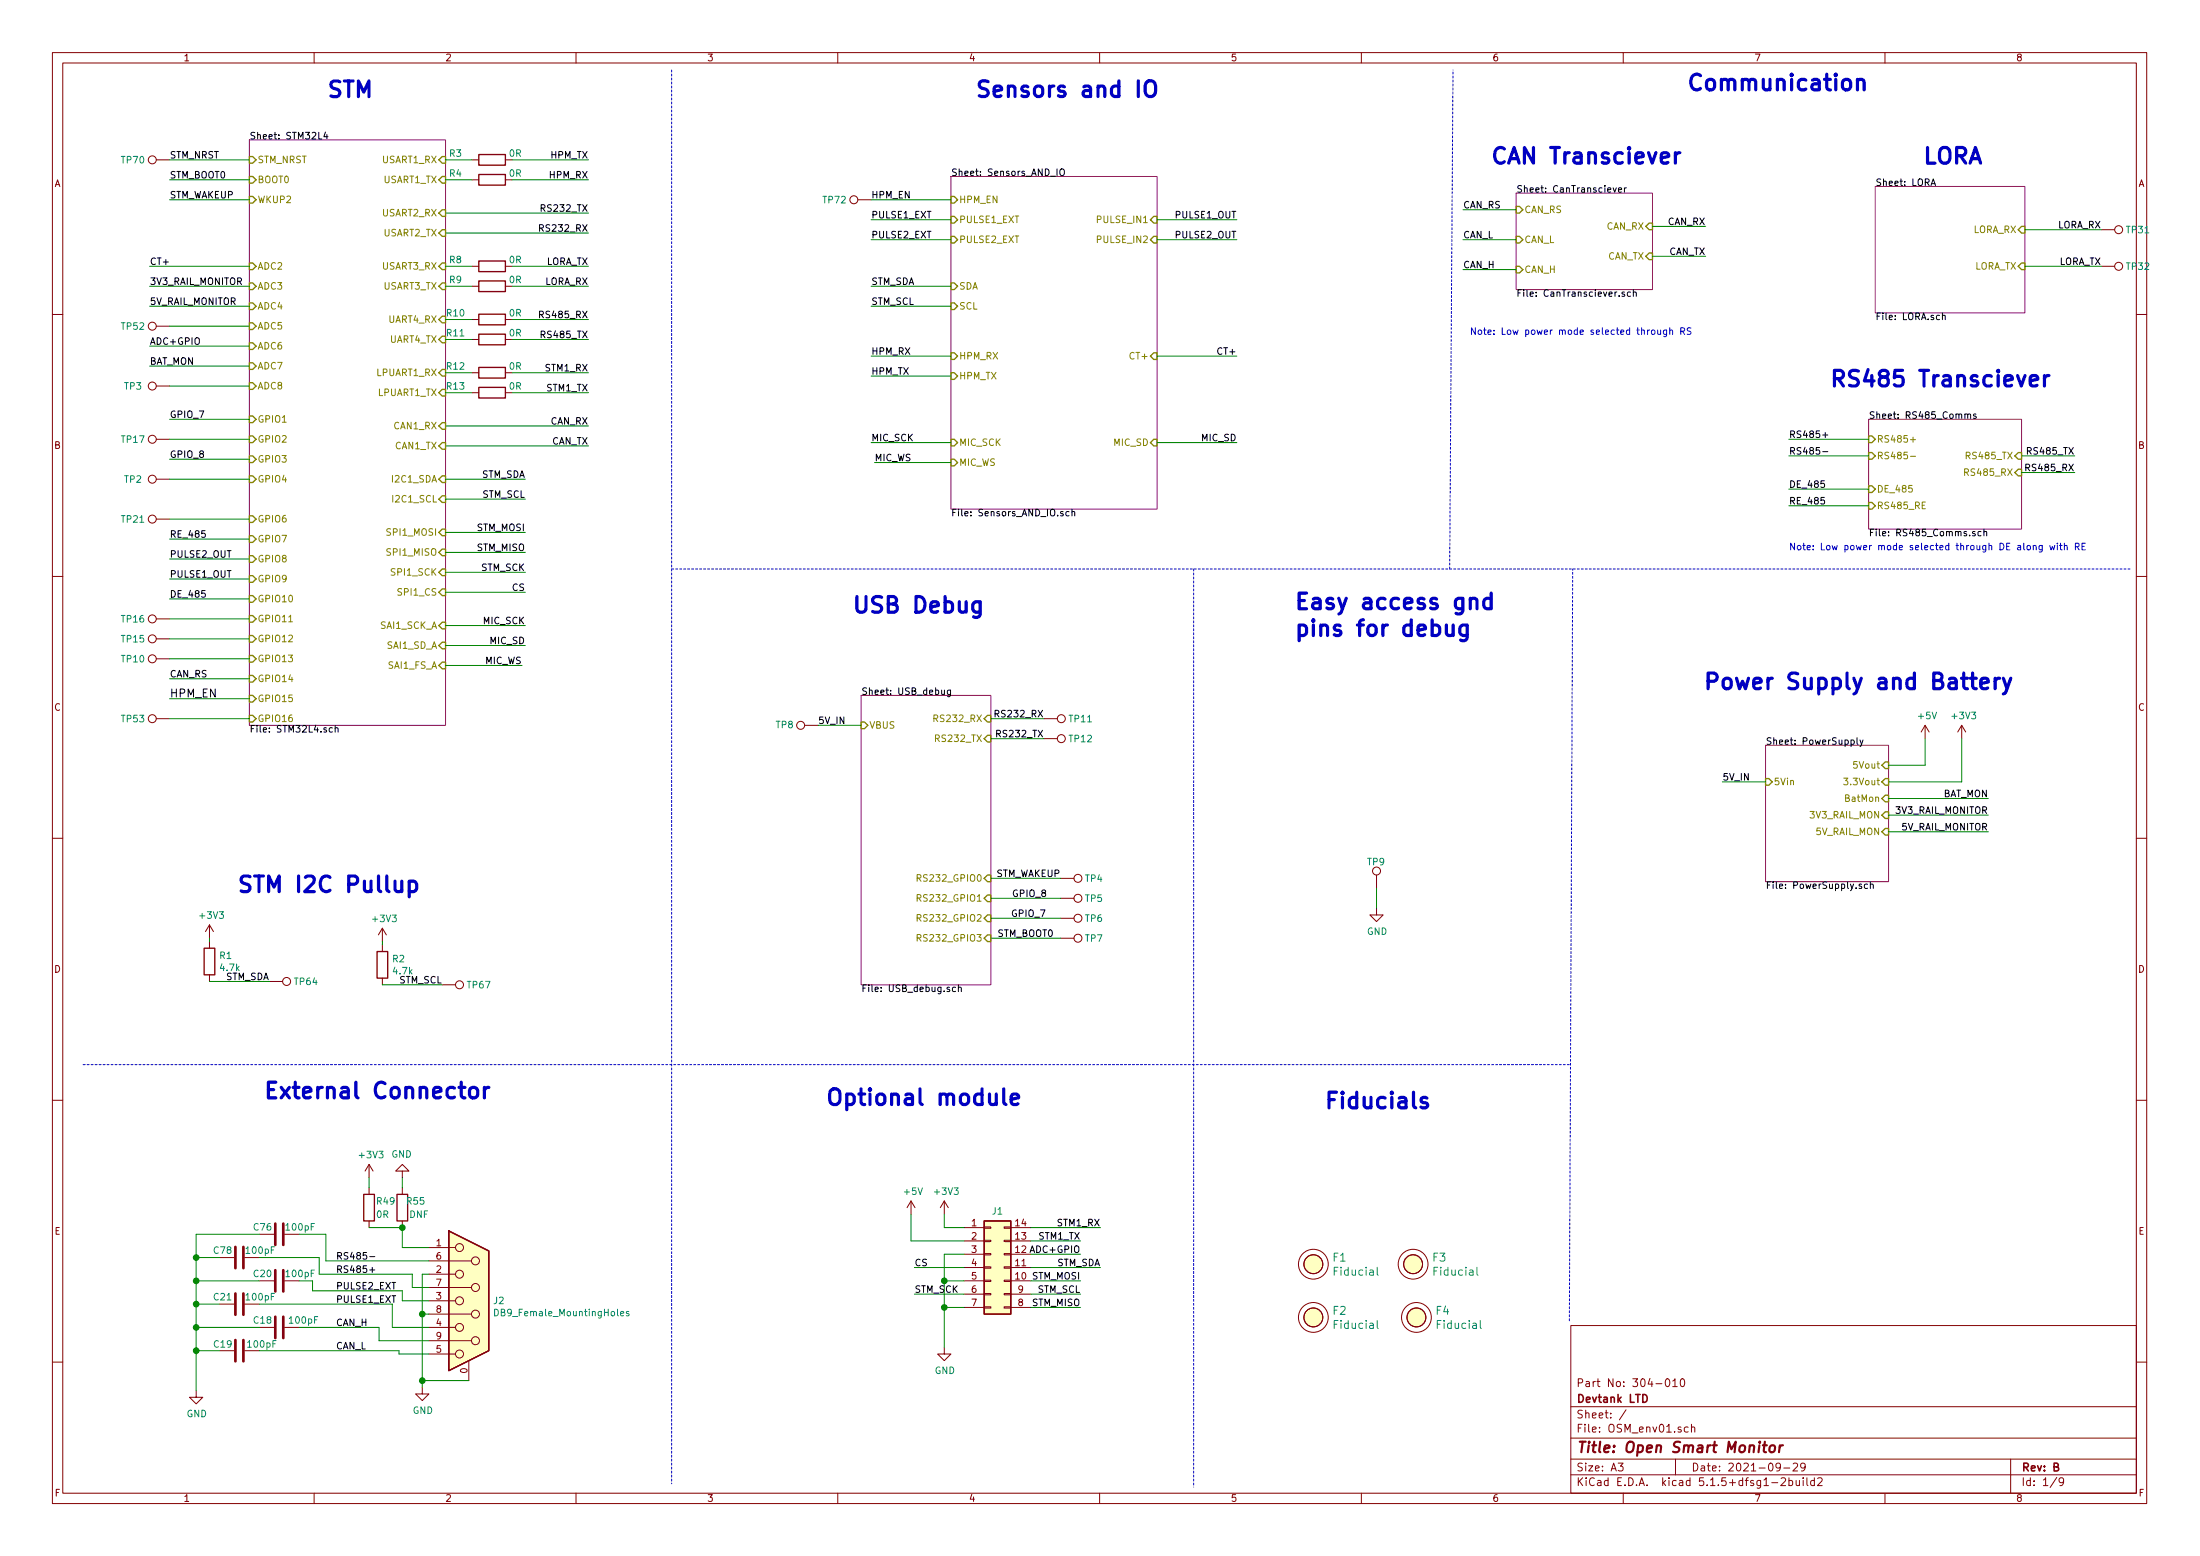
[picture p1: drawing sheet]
<svg xmlns="http://www.w3.org/2000/svg" width="420mm" height="297mm" viewBox="0 0 420 297" stroke-linecap="round" stroke-linejoin="round" font-family="sans-serif">
<g fill="none" stroke="#840000" stroke-width=".19">
<path d="M10 10h400v277h-400zM12 12h396v273.1h-396zM60 10v2M110 10v2M160 10v2M210 10v2M260 10v2M310 10v2M360 10v2M29.8 30.5h2.6M90.2 30.5h1.2M90.2 34.3h1.2"/>
<path d="M96.5 30.5h1.3M96.5 34.3h1.3M163.8 38.1h2.6M90.2 54.6h1.2M90.2 50.8h1.2M96.5 54.6h1.3M96.5 50.8h1.3M401.3 50.8h2.6M401.3 43.9h2.6M10 60h2M29.8 73.7h2.6M29.8 62.3h2.6"/>
<path d="M90.2 64.8h1.2M90.2 61h1.2M90.2 75h1.2M90.2 71.2h1.2M96.5 64.8h1.3M96.5 61h1.3M96.5 75h1.3M96.5 71.2h1.3M408 60h2M29.8 91.5h2.6M29.8 99.1h2.6M29.8 83.9h2.6"/>
<path d="M10 110h2M29.8 118.1h2.6M408 110h2M29.8 122h2.6M29.8 125.8h2.6M29.8 137.2h2.6M153.7 138.5h2.5M199.4 137.2h2.5M367.7 138.5l-.8 1.2M367.7 138.5v2.5M367.7 138.5l.7 1.2M374.6 138.5l-.7 1.2"/>
<path d="M374.6 138.5v2.5M374.6 138.5l.8 1.2M199.4 141h2.5M10 160h2M40 176.6l-.8 1.2M40 176.6v2.5M40 179.7v1.3M40 176.6l.8 1.2M73 177.2l-.7 1.3M73 177.2v2.5M73 177.2l.8 1.3M202.6 175.3h2.5"/>
<path d="M202.6 179.1h2.5M202.6 167.7h2.5M202.6 171.5h2.5M262.9 173.4v1.3h1.3l-1.3 1.2-1.3-1.2h1.3M262.9 167v2.6M408 160h2M40 186.1v1.3M51.4 187.4h2.6M73 180.4v1.2M73 186.7v1.3M84.5 188h2.5M10 210h2"/>
<path d="M408 210h2M49.5 235.6h2.8M70.5 222.3v2.5M70.5 226.7v1.3M70.5 233.1v1.3M70.5 222.3l-.8 1.3M70.5 222.3l.7 1.3M76.8 223.6h1.3l-1.3-1.3-1.2 1.3h1.2v1.2M76.8 226.7v1.3M76.8 233.1v1.3M81.9 238.2h5.1M174 229.3l-.8 1.2"/>
<path d="M174 229.3v2.5M174 229.3l.8 1.2M180.3 229.3l-.7 1.2M180.3 229.3v2.5M180.3 229.3l.8 1.2M184.1 234.4h3.9M184.1 236.9h3.9M184.1 239.4h3.9M188 239.3h1.2v.3h-1.2zM188 236.8h1.2v.2h-1.2zM188 234.2h1.2v.3h-1.2zM191.8 239.3h1.2v.3h-1.2z"/>
<path d="M191.8 236.8h1.2v.2h-1.2zM191.8 234.2h1.2v.3h-1.2zM193 234.4h3.8M193 236.9h3.8M193 239.4h3.8M41.9 240.1h2.8M41.9 249h2.8M46.7 257.8h2.8M49.5 244.5h2.8M49.5 253.4h2.8M54.4 253.4h2.7M81.9 258.5h5.1"/>
<path d="M81.9 255.9h8.1M81.9 253.4h5.1M81.9 250.9h8.1M81.9 248.3h5.1M81.9 245.8h8.1M81.9 243.2h5.1M81.9 240.7h8.1M89.5 259.8v3.8M180.3 257.2v1.3h1.3l-1.3 1.3-1.2-1.3h1.2M184.1 242h3.9M184.1 244.5h3.9M184.1 247.1h3.9"/>
<path d="M184.1 249.6h3.9M188 249.5h1.2v.2h-1.2zM188 246.9h1.2v.3h-1.2zM188 244.4h1.2v.2h-1.2zM188 241.8h1.2v.3h-1.2zM191.8 249.5h1.2v.2h-1.2zM191.8 246.9h1.2v.3h-1.2zM191.8 244.4h1.2v.2h-1.2zM191.8 241.8h1.2v.3h-1.2zM193 242h3.8M193 244.5h3.8M193 247.1h3.8"/>
<path d="M193 249.6h3.8M300 253h108v32.1h-108zM10 260h2M37.5 265.5v1.2h1.2l-1.2 1.3-1.3-1.3h1.3M80.6 264.8v1.3h1.3l-1.3 1.3-1.2-1.3h1.2M300 278.5h108M300 274.5h108M300 268.5h108M309 279.3h1l-.5 .6 .4 .1v.7l-.2 .1-.7-.1M310.5 269.1l-1.2 2M318.3 263.3l.1-.1a.8 .8 0 0 1 .5 .8 .8 .8 0 0 1-.5 .7 .97 .97 0 0 1-.1-1.4zM319.5 263.6l.4-.4v1.5"/>
<path d="M319.5 264.7h.8M320 278.5v3M321 263.4l.3-.2a.86 .86 0 0 1 .1 1.5l-.4-.3-.1-.6zM322.4 272.5l-.4-.1-.3 .3v.6l.3 .1 .4-.1M323 272.5l.2-.1 .4 .1 .1 .9M323 271.9v1.5M340 279.9l-.2 .3h-.5l-.1-.3 .1-.5 .5-.1 .2 .2a1.19 1.19 0 0 1-.2 1.2l-.5 .1M342.5 279.5l.5-.2 .3 .2v.2l-.9 1.1h.9M344.8 279.9l-.4 .3h-.2l-.3-.3 .1-.5 .4-.1 .3 .2a1.13 1.13 0 0 1-.3 1.2l-.4 .1M384 278.5v6.6M408 260h2M60 285.1v1.9"/>
<path d="M110 285.1v1.9M160 285.1v1.9M210 285.1v1.9M260 285.1v1.9M300 281.5h108M310 285.1v1.9M338.4 283h1.1M340.2 282.3l.5-.2 .3 .4-.9 1.1h.9M340.7 280.2h1.1M341.7 282.7l.4-.1 .3 .3-.2 .6h-.5M341.7 282.1v1.5M343 282.6l.1 .9 .3 .1 .3-.1"/>
<path d="M343.7 282.6v1M344.4 282.1v.2M344.4 282.6v1M345.1 282.1v1.3l.2 .2M346.5 282.7l-.4-.1-.3 .3 .1 .6 .2 .1 .4-.1M346.5 282.1v1.5M347.1 282.3l.6-.2 .3 .4-.9 1.1h.9M360 285.1v1.9M392.8 282l-1.3 2M394.1 282.7l-.3 .3h-.4l-.2-.3 .2-.5 .4-.1 .2 .2a1.19 1.19 0 0 1-.2 1.2l-.4 .1"/>
<circle cx="29.1" cy="30.5" r=".76"/>
<circle cx="163.1" cy="38.1" r=".76"/>
<circle cx="404.6" cy="43.9" r=".76"/>
<circle cx="404.6" cy="50.8" r=".76"/>
<circle cx="29.1" cy="73.7" r=".76"/>
<circle cx="29.1" cy="62.3" r=".76"/>
<circle cx="29.1" cy="99.1" r=".76"/>
<circle cx="29.1" cy="83.9" r=".76"/>
<circle cx="29.1" cy="91.5" r=".76"/>
<circle cx="29.1" cy="118.1" r=".76"/>
<circle cx="29.1" cy="137.2" r=".76"/>
<circle cx="29.1" cy="122" r=".76"/>
<circle cx="29.1" cy="125.8" r=".76"/>
<circle cx="152.9" cy="138.5" r=".76"/>
<circle cx="202.7" cy="137.2" r=".76"/>
<circle cx="202.7" cy="141" r=".76"/>
<circle cx="205.9" cy="175.3" r=".76"/>
<circle cx="205.9" cy="171.5" r=".76"/>
<circle cx="205.9" cy="179.1" r=".76"/>
<circle cx="205.9" cy="167.7" r=".76"/>
<circle cx="262.9" cy="166.3" r=".76"/>
<circle cx="54.7" cy="187.4" r=".76"/>
<circle cx="87.8" cy="188" r=".76"/>
<circle cx="87.8" cy="238.2" r=".76"/>
<circle cx="87.8" cy="243.2" r=".76"/>
<circle cx="87.8" cy="253.4" r=".76"/>
<circle cx="87.8" cy="258.5" r=".76"/>
<circle cx="87.8" cy="248.3" r=".76"/>
<circle cx="90.8" cy="255.9" r=".76"/>
<circle cx="90.8" cy="250.9" r=".76"/>
<circle cx="90.8" cy="245.8" r=".76"/>
<circle cx="90.8" cy="240.7" r=".76"/>
<circle cx="250.8" cy="251.5" r="2.84"/>
<circle cx="250.8" cy="241.3" r="2.84"/>
<circle cx="250.8" cy="241.3" r="1.8"/>
<circle cx="250.8" cy="251.5" r="1.8"/>
<circle cx="269.9" cy="241.3" r="2.84"/>
<circle cx="269.9" cy="241.3" r="1.8"/>
<circle cx="270.5" cy="251.5" r="2.84"/>
<circle cx="270.5" cy="251.5" r="1.8"/>
</g>
<path d="M336.7 275.9h.7M337.1 275.2l-.3 1.7 .1 .2 .4 .1M338.1 276.1l.1-.1a.51 .51 0 0 1 .8 .3l-.1 .5a.54 .54 0 0 1-.5 .4 .54 .54 0 0 1-.5-.4zM339.9 275.9l-.1 1.3M340.5 275.9a.55 .55 0 0 0-.6 .4" fill="none" stroke="#840000" stroke-width=".41"/>
<path d="M313.7 266.2a.75 .75 0 0 1 .9 .8 .75 .75 0 0 1-.9 .7z" fill="none" stroke="#840000" stroke-width=".3"/>
<path d="M47.6 26.7h37.5v111.8h-37.5zM181.6 33.7h39.4v63.5h-39.4zM289.6 36.9h26v18.4h-26zM358.1 35.6h28.6v24.1h-28.6zM356.9 80h29.2v21h-29.2zM164.5 132.8h24.7v55.2h-24.7zM337.2 142.3h23.5v26h-23.5z" fill="none" stroke="#840084" stroke-width=".19"/>
<g fill="none" stroke="#000" stroke-width=".19">
<path d="M60.9 25.3v1.2h.6M62.2 25.2l-.4 .9h.8M62.4 25.7v.8M201.9 32.2v1.3M202.5 32.4l.2-.2a.47 .47 0 0 1 .6 .5l-.1 .6-.2 .2h-.4a1 1 0 0 1-.1-1.1zM308.1 35.9l.3 .8 .3-.8M309.1 36.3l.6-.1v-.3h-.4l-.2 .1 .1 .6h.5M310.2 35.9v.8M310.6 35.9l-.4 .2M368.8 35.4l.4-1.3 .4 1.3M368.9 35.1h.6M103 43.5h.7l.1-.2-.1-.3-.7-.1v1.3"/>
<path d="M310.2 55.8l-.2-.1-.2 .2v.2l.4 .1v.3h-.4M311.4 55.8l-.4-.1-.2 .3 .1 .5h.5M311.9 55.9l.2-.2 .3 .1 .1 .8M311.9 55.3v1.3M371 59.8v1.2M103 60.1l.7-.1 .1-.2-.1-.3-.7-.1v1.3M371 60.3l.1-.1h.3l.1 .8M375.3 79.2l.1-.2 .3 .1 .1 .8M375.8 79.2l.2-.2 .3 .1 .1 .8M377.4 79.1l-.3-.1-.2 .2 .1 .2 .4 .1v.3h-.5M204.2 97.7l-.4-.1-.2 .3 .1 .5h.5M204.7 97.8l.2-.2 .3 .1 .1 .8"/>
<path d="M204.7 97.2v1.3M348.1 83h1M348.1 86.2h1M386.9 89.3l.6-.1 .1-.2v-.3l-.7-.1v1.3M377.2 101.5h-.3l-.2 .1 .1 .2 .4 .1v.3h-.5M378.3 101.5h-.3l-.3 .2 .2 .5h.4M378.9 101.6l.2-.1h.3v.8M378.9 101v1.3M63.5 139l-.4-.1-.2 .3 .1 .5h.5M64 139.1l.5-.1 .1 .8M64 138.5v1.3M179.8 131.7l.1 .8 .3 .1 .2-.2"/>
<path d="M180.4 131.7v.9M181.5 131.7v1.1l-.2 .2-.3-.1M181.5 131.8l-.3-.1-.3 .3 .2 .5h.4M190 136.3l.7-.1 .1-.2-.1-.3-.7-.1v1.3M353.5 141.3h.4l.2 .2-.1 .5h-.5M354.7 140.8v1.1l.1 .2M355.2 141.3l.3 .8M355.8 141.3l-.4 1.1-.2 .1M355.5 168.8h-.3l-.2 .1 .1 .2 .4 .2v.3h-.5M356.7 168.8h-.4l-.2 .2 .1 .6h.5M357.2 168.9l.2-.1h.3l.1 .8M357.2 168.3v1.3"/>
<path d="M182.5 188.5h-.4l-.2 .2 .1 .5h.5M183 188.6l.2-.1h.3l.1 .8M183 188v1.3M70.6 239.9h1M70.6 242.4h1"/>
</g>
<path d="M364.9 87.1h.9M364.9 83.9h.9M367.7 95.8h-.6v1.3h.6M375.2 90.2l.6-.1 .1-.2v-.3l-.7-.1v1.3M55.1 118.7h.8M178.4 137.1h.6l.1-.2-.1-.3-.6-.1v1.3M352.1 148.6h.8l-.4 .4 .3 .2 .1 .4-.2 .2-.6-.1M175.2 179.1l.6-.1 .1-.2-.1-.3-.6-.1v1.3M175.2 175.2h.6l.1-.2-.1-.3-.6-.1v1.3M175.2 171.4h.6l.1-.2-.1-.3-.6-.1v1.2M175.2 167.6h.6l.1-.2-.1-.3-.6-.1v1.2" fill="none" stroke="#848400" stroke-width=".19"/>
<g fill="none" stroke="#848400" stroke-width=".25">
<path d="M47.6 29.9h.7l.6 .6-.6 .7h-.7zM47.6 37.5h.7l.6 .6-.6 .7h-.7zM47.6 33.7h.7l.6 .6-.6 .7h-.7zM84.5 29.9h.6v1.3h-.6l-.7-.7zM84.5 33.7h.6v1.3h-.6l-.7-.7zM181.6 37.5h.6l.7 .6-.7 .7h-.6zM289.6 39.4h.6l.6 .6-.6 .7h-.6zM47.6 50.2h.7l.6 .6-.6 .7h-.7zM47.6 54h.7l.6 .6-.6 .7h-.7zM47.6 57.8h.7l.6 .7-.6 .6h-.7zM84.5 40h.6v1.3h-.6l-.7-.6zM84.5 43.9h.6v1.2h-.6l-.7-.6z"/>
<path d="M84.5 50.2h.6v1.3h-.6l-.7-.7zM84.5 54h.6v1.3h-.6l-.7-.7zM181.6 57.8h.6l.7 .7-.7 .6h-.6zM181.6 54h.6l.7 .6-.7 .7h-.6zM181.6 41.3h.6l.7 .6-.7 .7h-.6zM181.6 45.1h.6l.7 .7-.7 .6h-.6zM220.3 41.3h.7v1.3h-.7l-.6-.7zM220.3 45.1h.7v1.3h-.7l-.6-.6zM289.6 45.1h.6l.6 .7-.6 .6h-.6zM289.6 50.8h.6l.6 .7-.6 .6h-.6zM315 42.6h.6v1.3h-.6l-.7-.7zM315 48.3h.6v1.3h-.6l-.7-.7z"/>
<path d="M385.4 43.9l.7-.7h.6v1.3h-.6zM385.4 50.8l.7-.6h.6v1.3h-.6zM47.6 79.4h.7l.6 .6-.6 .7h-.7zM47.6 61.6h.7l.6 .7-.6 .6h-.7zM47.6 65.4h.7l.6 .7-.6 .6h-.7zM47.6 69.3h.7l.6 .6-.6 .6h-.7zM47.6 73.1h.7l.6 .6-.6 .6h-.7zM84.5 70.5h.6v1.3h-.6l-.7-.6zM84.5 74.3h.6v1.3h-.6l-.7-.6zM84.5 60.4h.6v1.2h-.6l-.7-.6zM84.5 64.2h.6v1.2h-.6l-.7-.6zM181.6 67.3h.6l.7 .7-.7 .6h-.6z"/>
<path d="M181.6 71.2h.6l.7 .6-.7 .6h-.6zM220.3 67.3h.7v1.3h-.7l-.6-.6zM47.6 83.2h.7l.6 .7-.6 .6h-.7zM47.6 87h.7l.6 .7-.6 .6h-.7zM47.6 90.8h.7l.6 .7-.6 .6h-.7zM47.6 98.5h.7l.6 .6-.6 .6h-.7zM84.5 80.7h.6v1.3h-.6l-.7-.7zM84.5 84.5h.6v1.3h-.6l-.7-.7zM84.5 94.7h.6v1.2h-.6l-.7-.6zM84.5 90.8h.6v1.3h-.6l-.7-.6zM181.6 83.9h.6l.7 .6-.7 .6h-.6zM181.6 87.7h.6l.7 .6-.7 .6h-.6z"/>
<path d="M220.3 83.9h.7v1.2h-.7l-.6-.6zM356.9 86.4h.6l.6 .6-.6 .7h-.6zM356.9 83.2h.6l.6 .7-.6 .6h-.6zM356.9 92.7h.6l.6 .7-.6 .6h-.6zM356.9 95.9h.6l.6 .7-.6 .6h-.6zM385.4 86.4h.7v1.3h-.7l-.6-.7zM385.4 89.6h.7v1.2h-.7l-.6-.6zM47.6 102.3h.7l.6 .6-.6 .6h-.7zM47.6 106.1h.7l.6 .6-.6 .7h-.7zM47.6 109.9h.7l.6 .6-.6 .7h-.7zM47.6 113.7h.7l.6 .6-.6 .7h-.7zM47.6 117.5h.7l.6 .6-.6 .7h-.7z"/>
<path d="M84.5 104.8h.6v1.3h-.6l-.7-.7zM84.5 108.6h.6v1.3h-.6l-.7-.6zM84.5 101h.6v1.3h-.6l-.7-.7zM84.5 112.4h.6v1.3h-.6l-.7-.6zM84.5 118.8h.6v1.3h-.6l-.7-.7zM47.6 121.3h.7l.6 .7-.6 .6h-.7zM47.6 125.1h.7l.6 .7-.6 .6h-.7zM47.6 128.9h.7l.6 .7-.6 .6h-.7zM47.6 132.8h.7l.6 .6-.6 .6h-.7zM47.6 136.6h.7l.6 .6-.6 .6h-.7zM84.5 126.4h.6v1.3h-.6l-.7-.7zM84.5 122.6h.6v1.3h-.6l-.7-.7z"/>
<path d="M164.5 137.8h.6l.6 .7-.6 .6h-.6zM188.6 136.6h.6v1.2h-.6l-.6-.6zM188.6 140.4h.6v1.2h-.6l-.6-.6zM337.2 148.6h.6l.7 .7-.7 .6h-.6zM360 145.5h.7v1.2h-.7l-.6-.6zM360 148.6h.7v1.3h-.7l-.6-.6zM360 151.8h.7v1.3h-.7l-.6-.7zM360 155h.7v1.2h-.7l-.6-.6zM360 158.2h.7v1.2h-.7l-.6-.6zM188.6 178.5h.6v1.2h-.6l-.6-.6zM188.6 174.7h.6v1.2h-.6l-.6-.6zM188.6 170.9h.6v1.2h-.6l-.6-.6z"/>
<path d="M188.6 167h.6v1.3h-.6l-.6-.6z"/>
</g>
<path d="M45 238v4.1M46.5 238v4.1M52.6 233.6v4.1M54.1 233.6v4.1M45 246.9v4.1M45 255.8v4.1M46.5 246.9v4.1M46.5 255.8v4.1M52.6 242.5v4M52.6 251.4v4M54.1 242.5v4M54.1 251.4v4" fill="none" stroke="#840000" stroke-width=".51"/>
<g fill="none" stroke="#840000" stroke-width=".25">
<path d="M91.4 33.3h5.1v2h-5.1zM91.4 29.5h5.1v2h-5.1zM91.4 60h5.1v2h-5.1zM91.4 53.6h5.1v2.1h-5.1zM91.4 49.8h5.1v2.1h-5.1zM91.4 63.8h5.1v2h-5.1zM91.4 74h5.1v2h-5.1zM91.4 70.1h5.1v2.1h-5.1zM39 181h2v5.1h-2zM72 181.6h2v5.1h-2zM69.5 228h2v5.1h-2zM75.8 228h2.1v5.1h-2.1z"/>
<path d="M85.7 235l7.6 3.8v19l-7.6 3.9zM188 233.1h5v17.8h-5z"/>
</g>
<g fill="#ffffc2" stroke="#ffffc2" stroke-width=".19">
<path d="M188 233.1h5v17.8h-5z"/>
<path d="M85.7 235l7.6 3.8v19l-7.6 3.9z"/>
<circle cx="269.9" cy="241.3" r="1.8"/>
<circle cx="270.5" cy="251.5" r="1.8"/>
<circle cx="250.8" cy="251.5" r="1.8"/>
<circle cx="250.8" cy="241.3" r="1.8"/>
</g>
<path d="M94.5 249.9a.64 .64 0 0 1 .7 .7 .64 .64 0 0 1-.7 .6zM118.5 250.8l.6-.1v-.3h-.4l-.2 .1 .1 .6h.5M120.1 250.4h-.3l-.2 .1 .1 .2 .4 .1v.3h-.5M263 252.1v1.3l.2 .2M263 241.9v1.3l.2 .2M282.1 241.9v1.3l.2 .2M282.7 252.1v1.3l.2 .2" fill="none" stroke="#008484" stroke-width=".19"/>
<path d="M128.3 13.4v269.8M128.3 108.6h278.7M228 108.6v175.3M276.9 108.6l.6-95.2M15.9 203.2h283.8M299.7 252.1l.7-143.5" fill="none" stroke="#0000c2" stroke-width=".19" stroke-dasharray=".4 .4"/>
<g fill="none" stroke="#008400" stroke-width=".19">
<path d="M32.4 30.5h15.2M32.4 34.3h15.2M32.4 38.1h15.2M85.1 30.5h5.1M85.1 34.3h5.1M97.8 30.5h14.6M97.8 34.3h14.6M166.4 38.1h15.2M28.6 58.5h19M28.6 50.8h19M28.6 54.6h19M85.1 50.8h5.1"/>
<path d="M85.1 54.6h5.1M85.1 40.7h27.3M85.1 44.5h27.3M97.8 50.8h14.6M97.8 54.6h14.6M166.4 45.8h15.2M166.4 58.5h15.2M166.4 41.9h15.2M166.4 54.6h15.2M221 45.8h15.2M221 41.9h15.2M279.4 45.8h10.2"/>
<path d="M279.4 51.5h10.2M279.4 40h10.2M315.6 48.9h10.2M315.6 43.2h10.2M386.7 50.8h14.6M386.7 43.9h14.6M28.6 66.1h19M28.6 69.9h19M32.4 73.7h15.2M32.4 62.3h15.2M85.1 64.8h5.1M85.1 61h5.1"/>
<path d="M85.1 71.2h5.1M85.1 75h5.1M97.8 64.8h14.6M97.8 61h14.6M97.8 71.2h14.6M97.8 75h14.6M166.4 68h15.2M166.4 71.8h15.2M221 68h15.2M32.4 80h15.2M32.4 87.7h15.2M32.4 91.5h15.2"/>
<path d="M32.4 99.1h15.2M32.4 83.9h15.2M85.1 91.5h15.2M85.1 81.3h27.3M85.1 85.1h27.3M85.1 95.3h15.2M166.4 84.5h15.2M167 88.3h14.6M221 84.5h15.2M341.6 96.6h15.3M341.6 87h15.3M341.6 93.4h15.3"/>
<path d="M341.6 83.9h15.3M386.1 87h10.1M386.1 90.2h10.1M32.4 102.9h15.2M32.4 106.7h15.2M32.4 118.1h15.2M32.4 110.5h15.2M32.4 114.3h15.2M85.1 119.4h15.2M85.1 105.4h15.2M85.1 101.6h15.2M85.1 113.1h15.2"/>
<path d="M85.1 109.3h15.2M32.4 133.4h15.2M32.4 122h15.2M32.4 129.6h15.2M32.4 125.8h15.2M32.4 137.2h15.2M85.1 123.2h15.2M85.1 127h14.6M156.2 138.5h8.3M189.2 137.2h10.2M189.2 141h10.2M328.9 149.3h8.3"/>
<path d="M360.7 152.4h19M360.7 155.6h19M360.7 158.8h19M367.7 141v5.1h-7M374.6 141v8.3h-13.9M40 179.1v.6M73 179.7v.7M189.2 179.1h13.4M189.2 175.3h13.4M189.2 167.7h13.4M189.2 171.5h13.4M262.9 169.6v3.8"/>
<path d="M40 187.4h11.4M73 188h11.5M49.5 235.6h-12v29.9M57.1 235.6h5.1v5.1h19.7M70.5 234.4h6.3v3.8h5.1M70.5 224.8v1.9M76.8 224.8v1.9M174 231.8v5.1h10.1M180.3 231.8v2.6h3.8M184.1 239.4h-3.8v17.8M196.8 234.4h13.4M196.8 239.4h9.6"/>
<path d="M196.8 236.9h9.6M37.5 244.5h12M37.5 257.8h4.4M37.5 253.4h12M37.5 249h4.4M37.5 240.1h4.4M49.5 257.8h26.7v.7h5.7M49.5 249h25.4v4.4h7M49.5 240.1h11.5v3.1h17.7v2.6h3.2M57.1 253.4h15.3v2.5h9.5M59.7 244.5v1.9h17.1v1.9h5.1M80.6 250.9h1.3"/>
<path d="M81.9 243.2h-1.3v21.6M174.6 247.1h9.5M174.6 242h9.5M180.3 244.5h3.8M180.3 249.6h3.8M196.8 244.5h9.6M196.8 249.6h9.6M196.8 247.1h9.6M196.8 242h13.4M80.6 263.6h8.9"/>
</g>
<g fill="none" stroke="#0000c2" stroke-width=".61">
<path d="M219.1 15.6l.3-.2a1.02 1.02 0 0 1 1.3 1v1a1 1 0 0 1-1 1.1 1 1 0 0 1-1-1.1v-1l.1-.5zM354.7 15.4a.73 .73 0 0 1 1.3 .2v1.6M354.7 15.1v2.1M320 29.1v2.1M320.8 29.1a.82 .82 0 0 0-.8 .6M387.7 72.7l1.5-.3-.2-.6-.3-.1h-.5l-.5 .4v1.2l.2 .2 .3 .2h.5l.3-.2M390.4 71.7v2M391.3 71.7a.77 .77 0 0 0-.9 .6M187.2 114.9v2.4a.8 .8 0 0 1-1.3 .4M187.2 115l-.3-.1h-.5l-.3 .1-.3 .5v.8l.3 .4 .3 .2h.5l.3-.2M276.2 119.3v1.6l.2 .3a.81 .81 0 0 0 1.1-.2M277.5 119.3v2"/>
<path d="M280.2 119.3v2.5a.8 .8 0 0 1-1.3 .4M280.2 119.5l-.3-.2h-.5l-.5 .3-.1 .3v.8l.1 .3 .5 .3h.5l.3-.1M280.8 114.5a.76 .76 0 0 1 1.3 .1v1.6M284.8 114.4l-.3-.2h-.6l-.3 .2-.2 .4v.8l.2 .5 .3 .1h.6l.3-.1M284.8 113.2v3M378.3 130.5l1.4-.3-.1-.6-.3-.1h-.6l-.4 .4v1.1l.2 .3 .2 .2h.6l.3-.2M381 129.5v2M381.9 129.5a.77 .77 0 0 0-.9 .6M382.6 129.5l.7 2M384 129.5l-1 2.7-.4 .3M78.2 168.4l.2-.2h.6l.4 .3 .2 .3v.8l-.3 .5-.3 .1h-.6l-.2-.1M78.2 168.2v3"/>
<path d="M89.8 207.9a.83 .83 0 0 1 1.4 .3v.8a.81 .81 0 0 1-.8 .6 .81 .81 0 0 1-.7-.6zM92.5 207.6v2M93.4 207.6a.77 .77 0 0 0-.9 .6M191.7 207.9v2.5l.1 .3 .3 .2M193.1 209.9l1.4-.3-.1-.6-.3-.1h-.6l-.4 .4v1.1l.2 .3 .2 .2h.6l.3-.2M272.5 209.6l-.7-.1-.4 .4 .1 .4 1 .3 .2 .3-.2 .4-.3 .2h-.5l-.3-.2"/>
</g>
<g fill="none" stroke="#0000c2" stroke-width=".19">
<path d="M315.4 63.1l.2-.1 .4 .1 .1 .5-.2 .2h-.3l-.2-.1zM316.6 63l.1 .8h.3l.1-.1M317.1 63v.8M318.3 63l-.1 1.1-.1 .2-.3-.1M318.3 63.1l-.4-.1-.2 .2 .1 .6h.5M318.9 63.1l.2-.1 .3 .1v.7M318.9 62.6v1.2M321 63.2h.6l.1-.2v-.3l-.7-.1v1.2M321.3 63.2l.4 .6M322.9 62.6h-.4l-.2 .1v.4l.5 .2 .1 .3-.2 .2h-.5M388.3 104.3l.2-.2 .3 .1 .1 .8M388.3 104.1v.9"/>
<path d="M390 104.1v1.2l-.2 .1-.3-.1M390 104.2l-.3-.1-.3 .3 .1 .5h.5M391.5 104.1l.2 .9 .2-.6 .3 .6 .2-.9M392.9 103.7v.1M392.9 104.1v.9M393.3 104.1h.5M393.5 103.7v1.1l.3 .2M394.3 104.3l.1-.2 .3 .1 .1 .8M394.3 103.7v1.3M396.4 104.4l.6-.1v-.5l-.6-.1v1.3M396.7 104.4l.4 .6M397.6 104.3h.5"/>
<path d="M398.2 103.7h-.6v1.3h.6"/>
</g>
<g fill="#008400" stroke="#008400" stroke-width=".25">
<circle cx="76.8" cy="234.4" r=".51"/>
<circle cx="80.6" cy="263.6" r=".51"/>
<circle cx="80.6" cy="250.9" r=".51"/>
<circle cx="37.5" cy="249" r=".51"/>
<circle cx="37.5" cy="253.4" r=".51"/>
<circle cx="37.5" cy="244.5" r=".51"/>
<circle cx="37.5" cy="257.8" r=".51"/>
<circle cx="37.5" cy="240.1" r=".51"/>
<circle cx="180.3" cy="249.6" r=".51"/>
<circle cx="180.3" cy="244.5" r=".51"/>
</g>
<g font-size="4.2" fill="#0000c2">
<text x="321.9" y="17.3">Communication</text>
<text x="62.2" y="18.6">STM</text>
<text x="186.1" y="18.6">Sensors and IO</text>
<text x="284.5" y="31.3">CAN Transciever</text>
<text x="367" y="31.3">LORA</text>
<text x="349.2" y="73.8">RS485 Transciever</text>
<text x="162.6" y="117">USB Debug</text>
<text x="247" y="116.4">Easy access gnd</text>
<text x="247" y="121.5">pins for debug</text>
<text x="325.1" y="131.6">Power Supply and Battery</text>
<text x="45.1" y="170.4">STM I2C Pullup</text>
<text x="50.2" y="209.7">External Connector</text>
<text x="157.5" y="211">Optional module</text>
<text x="252.7" y="211.6">Fiducials</text>
</g>
<text font-size="2.8" fill="#840000" x="301" y="277.3">Title: Open Smart Monitor</text>
<text font-size="2.1" x="32.4" y="133.1">HPM_EN</text>
<g font-size="2.1" fill="#008484">
<text x="254.6" y="240.8">F1</text>
<text x="254.9" y="243.5">Fiducial</text>
<text x="273.6" y="240.8">F3</text>
<text x="274" y="243.5">Fiducial</text>
<text x="254.6" y="251">F2</text>
<text x="274.3" y="251">F4</text>
<text x="254.9" y="253.7">Fiducial</text>
<text x="274.6" y="253.7">Fiducial</text>
</g>
<g font-size="2.1" fill="#840000">
<text x="301" y="267.8">Devtank LTD</text>
<text x="301" y="264.8">Part No: 304-010</text>
<text x="301" y="273.5">File: OSM_env01.sch</text>
<text x="301" y="270.8">Sheet: /</text>
<text x="301" y="280.9">Size: A3</text>
<text x="323" y="280.9">Date: 2021-09-29</text>
<text x="386" y="280.9">Rev: B</text>
<text x="301" y="283.7">KiCad E.D.A. kicad 5.1.5+dfsg1-2build2</text>
<text x="386" y="283.7">Id: 1/9</text>
</g>
<g font-size="1.8" fill="#840000">
<text x="35" y="11.7">1</text>
<text x="85" y="11.7">2</text>
<text x="135" y="11.7">3</text>
<text x="185" y="11.7">4</text>
<text x="235" y="11.7">5</text>
<text x="285" y="11.7">6</text>
<text x="335" y="11.7">7</text>
<text x="385" y="11.7">8</text>
<text x="10.4" y="35.7">A</text>
<text x="408.4" y="35.7">A</text>
<text x="10.4" y="85.7">B</text>
<text x="408.4" y="85.7">B</text>
<text x="10.4" y="135.7">C</text>
<text x="408.4" y="135.7">C</text>
<text x="10.4" y="185.7">D</text>
<text x="408.4" y="185.7">D</text>
<text x="10.4" y="235.7">E</text>
<text x="83.3" y="237.9">1</text>
<text x="185.6" y="234.1">1</text>
<text x="185.6" y="236.6">2</text>
<text x="185.6" y="239.2">3</text>
<text x="194" y="236.6">13</text>
<text x="194" y="234.1">14</text>
<text x="408.4" y="235.7">E</text>
<text x="83.3" y="243">2</text>
<text x="83.3" y="240.4">6</text>
<text x="83.3" y="245.5">7</text>
<text x="185.6" y="241.7">4</text>
<text x="185.6" y="244.3">5</text>
<text x="194" y="241.7">11</text>
<text x="83.3" y="248.1">3</text>
<text x="83.3" y="250.6">8</text>
<text x="185.6" y="246.8">6</text>
<text x="185.6" y="249.3">7</text>
<text x="194.5" y="249.3">8</text>
<text x="194.5" y="246.8">9</text>
<text x="83.3" y="253.1">4</text>
<text x="83.3" y="255.7">9</text>
<text x="83.3" y="258.2">5</text>
<text x="89.3" y="262.1" transform="rotate(-90 89.3 262.1)">0</text>
<text x="10.5" y="285.7">F</text>
<text x="35" y="286.7">1</text>
<text x="85" y="286.7">2</text>
<text x="135" y="286.7">3</text>
<text x="185" y="286.7">4</text>
<text x="235" y="286.7">5</text>
<text x="285" y="286.7">6</text>
<text x="335" y="286.7">7</text>
<text x="385" y="286.7">8</text>
<text x="408.5" y="285.7">F</text>
</g>
<g font-size="1.8">
<text x="47.6" y="26.6">Sheet: STM32L4</text>
<text x="32.4" y="30.3">STM_NRST</text>
<text x="32.4" y="34.1">STM_BOOT0</text>
<text x="105" y="34.1">HPM_RX</text>
<text x="105.2" y="30.3">HPM_TX</text>
<text x="181.6" y="33.6">Sheet: Sensors_AND_IO</text>
<text x="358.1" y="35.5">Sheet: LORA</text>
<text x="32.4" y="37.9">STM_WAKEUP</text>
<text x="103.7" y="40.4">RS232_TX</text>
<text x="166.4" y="37.9">HPM_EN</text>
<text x="166.4" y="41.7">PULSE1_EXT</text>
<text x="224.6" y="41.7">PULSE1_OUT</text>
<text x="279.4" y="39.8">CAN_RS</text>
<text x="289.6" y="36.8">Sheet: CanTransciever</text>
<text x="103.6" y="44.2">RS232_RX</text>
<text x="166.4" y="45.5">PULSE2_EXT</text>
<text x="224.6" y="45.5">PULSE2_OUT</text>
<text x="279.4" y="45.5">CAN_L</text>
<text x="318.5" y="43">CAN_RX</text>
<text x="392.9" y="43.6">LORA_RX</text>
<text x="28.6" y="50.6">CT+</text>
<text x="104.1" y="50.6">LORA_TX</text>
<text x="279.4" y="51.2">CAN_H</text>
<text x="318.7" y="48.7">CAN_TX</text>
<text x="393.1" y="50.6">LORA_TX</text>
<text x="28.6" y="54.4">3V3_RAIL_MONITOR</text>
<text x="28.6" y="58.2">5V_RAIL_MONITOR</text>
<text x="103.9" y="54.4">LORA_RX</text>
<text x="166.4" y="54.4">STM_SDA</text>
<text x="166.4" y="58.2">STM_SCL</text>
<text x="289.6" y="56.7">File: CanTransciever.sch</text>
<text x="28.6" y="65.8">ADC+GPIO</text>
<text x="103.6" y="60.7">RS485_RX</text>
<text x="103.7" y="64.6">RS485_TX</text>
<text x="358.1" y="61.1">File: LORA.sch</text>
<text x="28.6" y="69.6">BAT_MON</text>
<text x="104.2" y="70.9">STM1_RX</text>
<text x="166.4" y="67.7">HPM_RX</text>
<text x="166.4" y="71.5">HPM_TX</text>
<text x="232.8" y="67.7">CT+</text>
<text x="104.4" y="74.7">STM1_TX</text>
<text x="32.4" y="79.8">GPIO_7</text>
<text x="105.1" y="81.1">CAN_RX</text>
<text x="341.6" y="83.6">RS485+</text>
<text x="356.9" y="79.9">Sheet: RS485_Comms</text>
<text x="32.4" y="87.4">GPIO_8</text>
<text x="105.3" y="84.9">CAN_TX</text>
<text x="166.4" y="84.2">MIC_SCK</text>
<text x="167" y="88">MIC_WS</text>
<text x="229.5" y="84.2">MIC_SD</text>
<text x="341.6" y="86.8">RS485-</text>
<text x="387.4" y="90">RS485_RX</text>
<text x="387.6" y="86.8">RS485_TX</text>
<text x="91.9" y="91.2">STM_SDA</text>
<text x="92.1" y="95">STM_SCL</text>
<text x="341.6" y="93.1">DE_485</text>
<text x="91.1" y="101.4">STM_MOSI</text>
<text x="181.6" y="98.6">File: Sensors_AND_IO.sch</text>
<text x="341.6" y="96.3">RE_485</text>
<text x="32.4" y="102.7">RE_485</text>
<text x="32.4" y="106.5">PULSE2_OUT</text>
<text x="91.1" y="105.2">STM_MISO</text>
<text x="356.9" y="102.4">File: RS485_Comms.sch</text>
<text x="32.4" y="110.3">PULSE1_OUT</text>
<text x="91.9" y="109">STM_SCK</text>
<text x="97.9" y="112.8">CS</text>
<text x="32.4" y="114.1">DE_485</text>
<text x="92.4" y="119.2">MIC_SCK</text>
<text x="93.6" y="123">MIC_SD</text>
<text x="32.4" y="129.3">CAN_RS</text>
<text x="92.6" y="126.8">MIC_WS</text>
<text x="164.5" y="132.7">Sheet: USB_debug</text>
<text x="190.6" y="136.9">RS232_RX</text>
<text x="47.6" y="139.8">File: STM32L4.sch</text>
<text x="156.2" y="138.2">5V_IN</text>
<text x="190.7" y="140.8">RS232_TX</text>
<text x="337.2" y="142.2">Sheet: PowerSupply</text>
<text x="328.9" y="149">5V_IN</text>
<text x="362.1" y="155.4">3V3_RAIL_MONITOR</text>
<text x="371" y="152.2">BAT_MON</text>
<text x="363.1" y="158.5">5V_RAIL_MONITOR</text>
<text x="190" y="167.4">STM_WAKEUP</text>
<text x="193.6" y="171.2">GPIO_8</text>
<text x="337.2" y="169.7">File: PowerSupply.sch</text>
<text x="190.5" y="178.9">STM_BOOT0</text>
<text x="193" y="175">GPIO_7</text>
<text x="42.2" y="185.4">4.7k</text>
<text x="43" y="187.1">STM_SDA</text>
<text x="75.2" y="186">4.7k</text>
<text x="76.2" y="187.7">STM_SCL</text>
<text x="164.5" y="189.4">File: USB_debug.sch</text>
<text x="194" y="239.2">12 ADC+GPIO</text>
<text x="198.4" y="236.6">STM1_TX</text>
<text x="202" y="234.1">STM1_RX</text>
<text x="64.1" y="240.4">RS485-</text>
<text x="64.1" y="243">RS485+</text>
<text x="174.6" y="241.7">CS</text>
<text x="194" y="244.3">10 STM_MOSI</text>
<text x="201.7" y="241.7">STM_SDA</text>
<text x="64.1" y="246.2">PULSE2_EXT</text>
<text x="64.1" y="248.7">PULSE1_EXT</text>
<text x="174.6" y="246.8">STM_SCK</text>
<text x="197.1" y="249.3">STM_MISO</text>
<text x="198.1" y="246.8">STM_SCL</text>
<text x="64.1" y="257.6">CAN_L</text>
<text x="64.1" y="253.1">CAN_H</text>
</g>
<g font-size="1.8" fill="#008484">
<text x="85.9" y="29.9">R3</text>
<text x="97.3" y="29.9">0R</text>
<text x="23.3" y="31.2">TP70</text>
<text x="85.9" y="33.7">R4</text>
<text x="97.3" y="33.7">0R</text>
<text x="157.3" y="38.8">TP72</text>
<text x="406.2" y="44.5">TP31</text>
<text x="85.9" y="50.3">R8</text>
<text x="97.3" y="50.3">0R</text>
<text x="406.2" y="51.5">TP32</text>
<text x="85.9" y="54.1">R9</text>
<text x="97.3" y="54.1">0R</text>
<text x="23.3" y="63">TP52</text>
<text x="85.4" y="64.2">R11</text>
<text x="85.4" y="60.4">R10</text>
<text x="97.3" y="64.2">0R</text>
<text x="97.3" y="60.4">0R</text>
<text x="85.4" y="70.6">R12</text>
<text x="97.3" y="70.6">0R</text>
<text x="23.8" y="74.4">TP3</text>
<text x="85.4" y="74.4">R13</text>
<text x="97.3" y="74.4">0R</text>
<text x="23.3" y="84.5">TP17</text>
<text x="23.8" y="92.2">TP2</text>
<text x="23.3" y="99.8">TP21</text>
<text x="23.3" y="118.8">TP16</text>
<text x="23.3" y="122.6">TP15</text>
<text x="23.3" y="126.5">TP10</text>
<text x="23.3" y="137.9">TP53</text>
<text x="204.3" y="137.9">TP11</text>
<text x="366.4" y="137.3">+5V</text>
<text x="372.9" y="137.3">+3V3</text>
<text x="148.2" y="139">TP8</text>
<text x="204.3" y="141.7">TP12</text>
<text x="261.2" y="165.2">TP9</text>
<text x="207.3" y="168.4">TP4</text>
<text x="207.3" y="172.2">TP5</text>
<text x="38.3" y="175.4">+3V3</text>
<text x="71.3" y="176">+3V3</text>
<text x="207.3" y="176">TP6</text>
<text x="207.3" y="179.8">TP7</text>
<text x="261.1" y="178.5">GND</text>
<text x="42" y="183.1">R1</text>
<text x="75" y="183.7">R2</text>
<text x="56.3" y="188">TP64</text>
<text x="89.3" y="188.7">TP67</text>
<text x="68.8" y="221.1">+3V3</text>
<text x="74.8" y="221">GND</text>
<text x="72" y="232.5">0R</text>
<text x="72" y="230">R49</text>
<text x="77.7" y="230">R55</text>
<text x="78.2" y="232.5">DNF</text>
<text x="172.8" y="228.1">+5V</text>
<text x="178.6" y="228.1">+3V3</text>
<text x="189.5" y="231.9">J1</text>
<text x="40.9" y="239.4">C78</text>
<text x="47.1" y="239.4">100pF</text>
<text x="48.5" y="234.9">C76</text>
<text x="54.8" y="234.9">100pF</text>
<text x="48.5" y="243.8">C20</text>
<text x="40.9" y="248.2">C21</text>
<text x="47.1" y="248.2">100pF</text>
<text x="94.3" y="249">J2</text>
<text x="95.1" y="251.3">DB9_Female_MountingHoles</text>
<text x="40.9" y="257.3">C19</text>
<text x="47.4" y="257.3">100pF</text>
<text x="48.5" y="252.7">C18</text>
<text x="55.4" y="252.7">100pF</text>
<text x="178.5" y="262.3">GND</text>
<text x="78.8" y="269.9">GND</text>
<text x="35.6" y="270.5">GND</text>
</g>
<g font-size="1.8" fill="#848400">
<text x="49.1" y="31.2">STM_NRST</text>
<text x="49.1" y="35">BOOT0</text>
<text x="73.1" y="31.2">USART1_RX</text>
<text x="73.3" y="35">USART1_TX</text>
<text x="49.1" y="38.8">WKUP2</text>
<text x="73.1" y="41.3">USART2_RX</text>
<text x="183.1" y="38.8">HPM_EN</text>
<text x="291.1" y="40.7">CAN_RS</text>
<text x="73.3" y="45.1">USART2_TX</text>
<text x="183.1" y="42.6">PULSE1_EXT</text>
<text x="183.1" y="46.4">PULSE2_EXT</text>
<text x="209.8" y="42.6">PULSE_IN1</text>
<text x="209.8" y="46.4">PULSE_IN2</text>
<text x="291.1" y="46.4">CAN_L</text>
<text x="306.8" y="43.9">CAN_RX</text>
<text x="376.7" y="44.5">LORA_RX</text>
<text x="49.1" y="51.5">ADC2</text>
<text x="73.1" y="51.5">USART3_RX</text>
<text x="291.1" y="52.1">CAN_H</text>
<text x="307" y="49.6">CAN_TX</text>
<text x="376.9" y="51.5">LORA_TX</text>
<text x="49.1" y="55.3">ADC3</text>
<text x="49.1" y="59.1">ADC4</text>
<text x="73.3" y="55.3">USART3_TX</text>
<text x="183.1" y="59.1">SCL</text>
<text x="183.1" y="55.3">SDA</text>
<text x="49.1" y="62.9">ADC5</text>
<text x="74.2" y="61.6">UART4_RX</text>
<text x="74.4" y="65.4">UART4_TX</text>
<text x="49.1" y="66.7">ADC6</text>
<text x="49.1" y="70.5">ADC7</text>
<text x="72" y="71.8">LPUART1_RX</text>
<text x="183.1" y="68.6">HPM_RX</text>
<text x="216.1" y="68.6">CT+</text>
<text x="49.1" y="74.3">ADC8</text>
<text x="72.2" y="75.6">LPUART1_TX</text>
<text x="183.1" y="72.4">HPM_TX</text>
<text x="49.1" y="80.7">GPIO1</text>
<text x="75.3" y="82">CAN1_RX</text>
<text x="49.1" y="84.5">GPIO2</text>
<text x="49.1" y="88.3">GPIO3</text>
<text x="75.5" y="85.8">CAN1_TX</text>
<text x="183.1" y="85.1">MIC_SCK</text>
<text x="183.1" y="88.9">MIC_WS</text>
<text x="212.8" y="85.1">MIC_SD</text>
<text x="358.4" y="87.7">RS485-</text>
<text x="358.4" y="84.5">RS485+</text>
<text x="375.9" y="87.7">RS485_TX</text>
<text x="49.1" y="92.1">GPIO4</text>
<text x="75.1" y="92.1">I2C1_SDA</text>
<text x="75.3" y="95.9">I2C1_SCL</text>
<text x="358.4" y="94">DE_485</text>
<text x="375.7" y="90.8">RS485_RX</text>
<text x="49.1" y="99.7">GPIO6</text>
<text x="358.4" y="97.2">RS485_RE</text>
<text x="49.1" y="103.5">GPIO7</text>
<text x="49.1" y="107.4">GPIO8</text>
<text x="74.2" y="106.1">SPI1_MISO</text>
<text x="74.2" y="102.3">SPI1_MOSI</text>
<text x="49.1" y="111.2">GPIO9</text>
<text x="75" y="109.9">SPI1_SCK</text>
<text x="76.3" y="113.7">SPI1_CS</text>
<text x="49.1" y="115">GPIO10</text>
<text x="49.1" y="118.8">GPIO11</text>
<text x="49.1" y="122.6">GPIO12</text>
<text x="72.6" y="120.1">SAI1_SCK_A</text>
<text x="73.9" y="123.9">SAI1_SD_A</text>
<text x="49.1" y="126.4">GPIO13</text>
<text x="49.1" y="130.2">GPIO14</text>
<text x="74.1" y="127.7">SAI1_FS_A</text>
<text x="49.1" y="134">GPIO15</text>
<text x="49.1" y="137.8">GPIO16</text>
<text x="178.9" y="137.8">RS232_RX</text>
<text x="166" y="139.1">VBUS</text>
<text x="179" y="141.6">RS232_TX</text>
<text x="338.7" y="149.9">5Vin</text>
<text x="352.8" y="149.9">3.3Vout</text>
<text x="354.3" y="146.7">5Vout</text>
<text x="352.7" y="153.1">BatMon</text>
<text x="345.8" y="156.2">3V3_RAIL_MON</text>
<text x="346.8" y="159.4">5V_RAIL_MON</text>
<text x="175.9" y="172.1">RS232_GPIO1</text>
<text x="175.9" y="168.3">RS232_GPIO0</text>
<text x="175.9" y="179.7">RS232_GPIO3</text>
<text x="175.9" y="175.9">RS232_GPIO2</text>
</g>
<g font-size="1.8" fill="#0000c2">
<text x="280.7" y="63.9">Note: Low power mode selected through RS</text>
<text x="341.6" y="105">Note: Low power mode selected through DE along with RE</text>
</g>
<text font-size="1.8" fill="#008400" x="54.8" y="243.8">100pF</text>
</svg>
